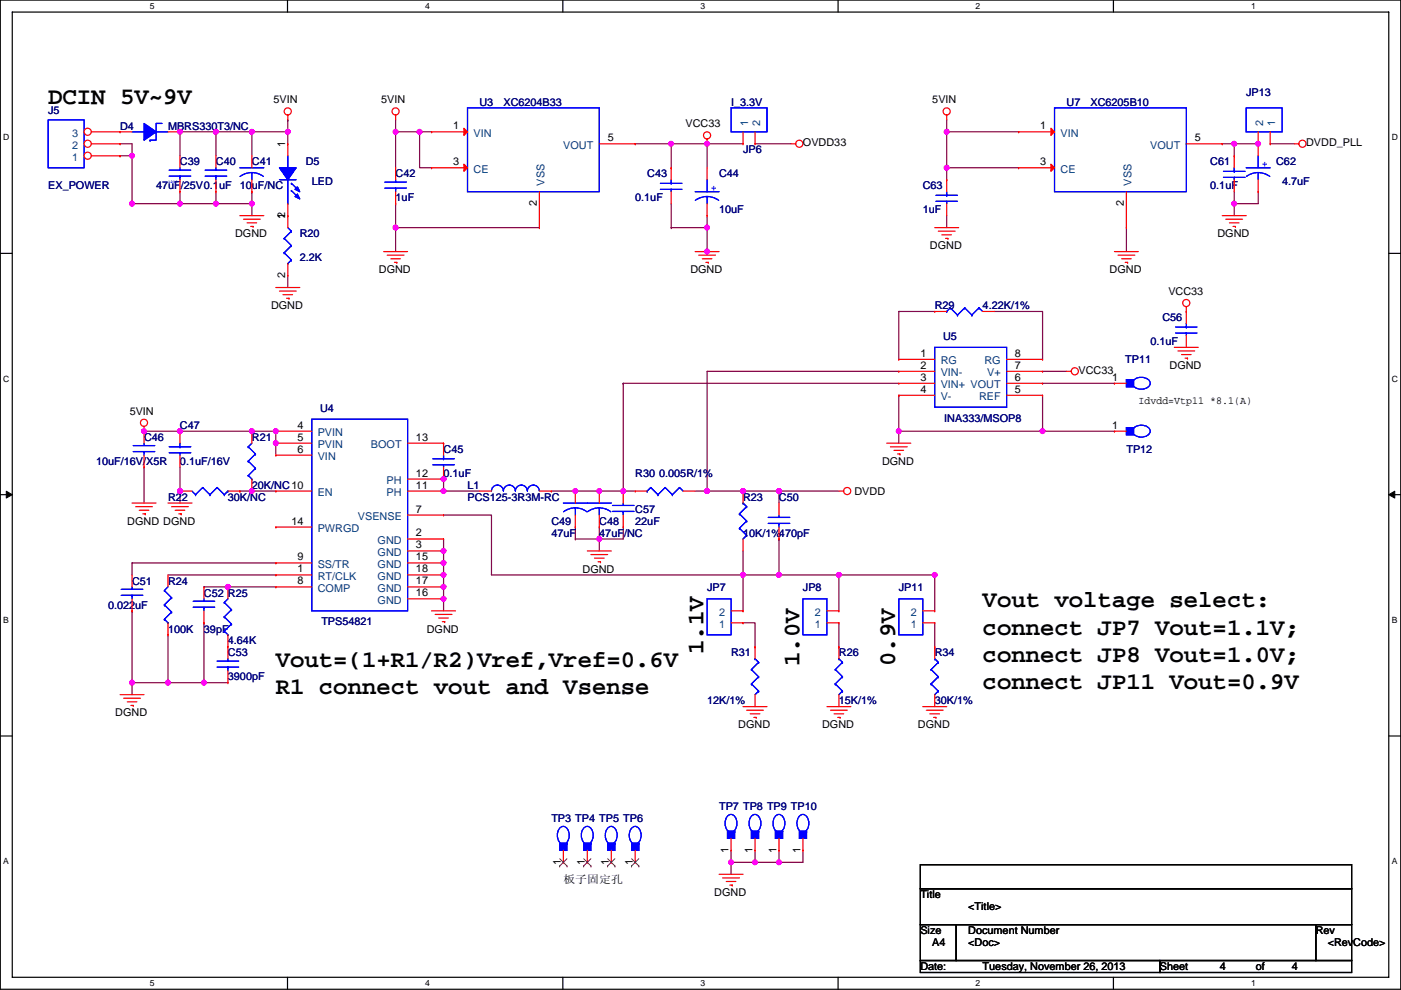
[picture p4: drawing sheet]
<svg xmlns="http://www.w3.org/2000/svg" width="297mm" height="210mm" viewBox="0 0 297 210" stroke-linecap="round" stroke-linejoin="round" font-family="sans-serif">
<path d="M.1 0h296.9v209.8h-296.9zM2.6 2.6h291.8v204.7h-291.8z" fill="none" stroke="#000" stroke-width=".25"/>
<g fill="#fff">
<path d="M31.8 .3h1v2h-1z"/>
<path d="M31.8 207.5h1v2.1h-1z"/>
</g>
<path d="M61 0v2.6M61 207.3v2.5" fill="none" stroke="#000" stroke-width=".25"/>
<g fill="#fff">
<path d="M90.1 .3h1v2h-1z"/>
<path d="M90.1 207.5h1v2.1h-1z"/>
</g>
<path d="M119.3 0v2.6M119.3 207.3v2.5" fill="none" stroke="#000" stroke-width=".25"/>
<g fill="#fff">
<path d="M148.5 .3h1v2h-1z"/>
<path d="M148.5 207.5h1v2.1h-1z"/>
</g>
<path d="M177.7 0v2.6M177.7 207.3v2.5" fill="none" stroke="#000" stroke-width=".25"/>
<g fill="#fff">
<path d="M206.9 .3h1v2h-1z"/>
<path d="M206.9 207.5h1v2.1h-1z"/>
</g>
<path d="M236.1 0v2.6M236.1 207.3v2.5" fill="none" stroke="#000" stroke-width=".25"/>
<g fill="#fff">
<path d="M265.2 .3h1v2h-1z"/>
<path d="M265.2 207.5h1v2.1h-1z"/>
<path d="M.7 28.2h1.3v2h-1.3z"/>
<path d="M295.1 28.2h1.3v2h-1.3z"/>
<path d="M.7 79.3h1.3v2.1h-1.3z"/>
<path d="M295.1 79.3h1.3v2.1h-1.3z"/>
</g>
<path d="M.1 53.7h2.5M294.4 53.7h2.6" fill="none" stroke="#000" stroke-width=".25"/>
<g fill="#fff">
<path d="M.7 130.5h1.2v2h-1.2z"/>
<path d="M295.1 130.5h1.2v2h-1.2z"/>
</g>
<path d="M.1 104.9h2.5M294.4 104.9h2.6" fill="none" stroke="#000" stroke-width=".25"/>
<path d="M1.3 104.2l1.3 .7-1.3 .7zM294.4 104.9l1.3-.7v1.4z" fill="#000" stroke="#000" stroke-width=".21"/>
<g fill="#fff">
<path d="M.7 181.7h1.2v2h-1.2z"/>
<path d="M295.1 181.7h1.2v2h-1.2z"/>
</g>
<path d="M.1 156.1h2.5M294.4 156.1h2.6M195.1 196.1h7.7v7.6h-7.7zM195.1 183.4h91.5v5.1h-91.5zM195.1 188.5h91.5v7.6h-91.5zM202.8 196.1h76.2v7.6h-76.2zM279 196.1h7.6v7.6h-7.6zM195.1 203.7h50.8v2.6h-50.8zM245.9 203.7h40.7v2.6h-40.7z" fill="none" stroke="#000" stroke-width=".25"/>
<g fill="none" stroke="#800040" stroke-width=".25">
<path d="M25.5 33h.1M25.5 30.5h2.5v2.5M25.5 33h2.5M28 33h.1M28 33v10.2h10.2M38.2 28h.1M38.2 28v5M38.2 28h7.6M45.8 28v5M45.8 28h7.6M53.4 28h7.6M53.4 28h.1"/>
<path d="M53.4 28v5M61 25.4h.1M61 28v2.5M61 25.4v2.6M83.9 25.4v2.6M83.9 28h.1M83.9 28h5.1M83.9 28v7.6M89 28v7.6h2.5M89 28h.1M89 28h2.5M134.7 30.5h7.6"/>
<path d="M142.3 30.5h.1M142.3 30.5v5.1M142.3 30.5h15.2M149.9 30.5h.1M149.9 30.5v5.1M160.1 30.5h7.6M200.7 35.6h.1M200.7 28h.1M200.7 35.6v2.5M200.7 28h15.3M200.7 25.4v2.6M200.7 35.6h15.3"/>
<path d="M200.7 28v7.6M259.1 30.5h2.6M261.7 30.5v2.5M261.7 30.5h.1M261.7 30.5h5.1M269.3 30.5h5.1M38.2 43.2h.1M38.2 40.7v2.5M38.2 43.2h7.6M45.8 43.2h7.6M45.8 40.7v2.5M53.4 43.2v2.5"/>
<path d="M53.4 40.7h.1M53.4 40.7v2.5M61 58.4v2.6M83.9 43.2v5.1M83.9 48.3v5.1M83.9 48.3h.1M83.9 48.3h30.5M142.3 48.3h.1M142.3 43.2v5.1M142.3 48.3h7.6M149.9 48.3h.1M149.9 45.7v2.6"/>
<path d="M149.9 48.3v5.1M200.7 45.7v2.6M238.8 48.3v5.1M261.7 43.2v2.5M261.7 43.2h.1M261.7 40.7v2.5M266.8 40.7v2.5h-5.1M190.6 78.8h-40.7v25.4M198.2 66.1h-7.6v10.1M210.9 66.1h10.1v10.1M221 78.8h5.1M30.5 91.5h.1"/>
<path d="M30.5 99.1v7.6M30.5 91.5h28M38.2 91.5h.1M38.2 99.1v5.1M53.4 91.5h.1M58.5 91.5h.1M58.5 91.5v5M132.1 81.3h58.5M132.1 81.3h.1M132.1 81.3v22.9M190.6 83.8h.1M190.6 91.5v2.5"/>
<path d="M190.6 91.5h30.4M190.6 83.8v7.7M221 91.5h.1M221 83.8v7.7M221 81.3h15.3M221 91.5h15.3M38.2 104.2h.1M38.2 104.2v2.5M50.9 104.2h.1M50.9 104.2h7.6M58.5 119.4h-30.5v2.5M94 101.6h.1"/>
<path d="M94 101.6v2.6h7.7M94 114.3v2.6M94 109.2h10.2v12.7h53.3M94 116.9h.1M94 116.9v5M116.9 104.2h5.1M122 114.3h.1M122 111.8v2.5M122 104.2h.1M122 114.3h5.1M122 104.2h10.1M127.1 111.8v2.5"/>
<path d="M127.1 114.3v2.6M127.1 104.2h.1M132.1 104.2h2.6M132.1 111.8v2.5h-5M147.4 104.2h2.5M149.9 104.2h15.3M149.9 104.2h.1M157.5 116.9v5M165.2 114.3h.1M165.2 104.2h.1M165.2 104.2v2.5M165.2 114.3v7.6"/>
<path d="M165.2 104.2h12.7M28 129.6h.1M28 129.6v15.2M35.6 121.9h22.9M35.6 134.6v10.2M43.2 124.5h.1M43.2 124.5h15.3M43.2 132.1h.1M43.2 132.1v12.7M94 121.9h.1M94 121.9v5.1M94 127h.1"/>
<path d="M94 127v2.6M157.5 121.9h.1M157.5 121.9v7.7M157.5 132.1h2.6v5.1M157.5 121.9h7.7M165.2 121.9h12.7M177.9 132.1v5.1M177.9 121.9h.1M177.9 121.9v7.7M177.9 121.9h20.3v7.7M198.2 132.1v5.1M28 144.8v2.5"/>
<path d="M28 144.8h7.6M35.6 144.8h.1M35.6 144.8h7.6M43.2 144.8h5.1M155 182.9h5.1M155 180.4v2.5M155 182.9h.1M155 182.9v2.5M160.1 182.9h.1M160.1 180.4v2.5M160.1 182.9h5.1M165.2 180.4v2.5"/>
<path d="M170.2 180.4v2.5h-5"/>
</g>
<g fill="#f0f" stroke="#f0f" stroke-width=".25">
<circle cx="45.8" cy="27.9" r=".5"/>
<circle cx="38.1" cy="27.9" r=".5"/>
<circle cx="53.4" cy="27.9" r=".5"/>
<circle cx="45.8" cy="43.2" r=".5"/>
<circle cx="38.1" cy="43.2" r=".5"/>
<circle cx="61" cy="27.9" r=".5"/>
<circle cx="53.4" cy="43.2" r=".5"/>
<circle cx="165.1" cy="182.9" r=".5"/>
<circle cx="160.1" cy="182.9" r=".5"/>
<circle cx="28" cy="43.2" r=".5"/>
<circle cx="28" cy="33" r=".5"/>
<circle cx="155" cy="182.9" r=".5"/>
<circle cx="142.3" cy="30.5" r=".5"/>
<circle cx="149.9" cy="30.5" r=".5"/>
<circle cx="149.9" cy="53.3" r=".5"/>
<circle cx="149.9" cy="48.3" r=".5"/>
<circle cx="83.9" cy="27.9" r=".5"/>
<circle cx="30.5" cy="91.4" r=".5"/>
<circle cx="58.5" cy="94" r=".5"/>
<circle cx="53.4" cy="91.4" r=".5"/>
<circle cx="38.1" cy="91.4" r=".5"/>
<circle cx="94" cy="104.1" r=".5"/>
<circle cx="94" cy="101.6" r=".5"/>
<circle cx="127" cy="114.3" r=".5"/>
<circle cx="157.5" cy="121.9" r=".5"/>
<circle cx="165.1" cy="121.9" r=".5"/>
<circle cx="94" cy="119.4" r=".5"/>
<circle cx="94" cy="116.8" r=".5"/>
<circle cx="94" cy="124.5" r=".5"/>
<circle cx="94" cy="121.9" r=".5"/>
<circle cx="94" cy="127" r=".5"/>
<circle cx="165.1" cy="104.1" r=".5"/>
<circle cx="48.3" cy="124.5" r=".5"/>
<circle cx="28" cy="144.8" r=".5"/>
<circle cx="35.6" cy="144.8" r=".5"/>
<circle cx="43.2" cy="144.8" r=".5"/>
<circle cx="58.5" cy="91.4" r=".5"/>
<circle cx="53.4" cy="104.1" r=".5"/>
<circle cx="38.1" cy="104.1" r=".5"/>
<circle cx="190.5" cy="91.4" r=".5"/>
<circle cx="221" cy="91.4" r=".5"/>
<circle cx="132.1" cy="104.1" r=".5"/>
<circle cx="157.5" cy="104.1" r=".5"/>
<circle cx="149.9" cy="104.1" r=".5"/>
<circle cx="127" cy="104.1" r=".5"/>
<circle cx="198.2" cy="121.9" r=".5"/>
<circle cx="177.8" cy="121.9" r=".5"/>
<circle cx="200.7" cy="35.6" r=".5"/>
<circle cx="261.7" cy="43.2" r=".5"/>
<circle cx="200.7" cy="27.9" r=".5"/>
<circle cx="266.7" cy="30.5" r=".5"/>
<circle cx="261.7" cy="30.5" r=".5"/>
<circle cx="83.9" cy="48.3" r=".5"/>
<circle cx="88.9" cy="27.9" r=".5"/>
<circle cx="122" cy="104.1" r=".5"/>
</g>
<g fill="none" stroke="#f00" stroke-width=".25">
<path d="M25.5 28h2.5M35.6 28h2.6M38.2 28h.1M53.4 33v2.6M53.4 38.1v2.6M61 24.4v1M61 30.5h.1M61 30.5v2.5M83.9 24.4v1M91.5 28h.1M91.5 35.6h.1M91.5 28h7.6"/>
<path d="M91.5 35.6h7.6M127.1 30.5h7.6M134.7 30.5h.1M149.9 29.5v1M149.9 35.6v2.5M167.7 30.5h1M200.7 24.4v1M200.7 38.1h.1M200.7 38.1v2.6M216 28h.1M216 35.6h.1M216 28h7.6"/>
<path d="M216 35.6h7.6M251.5 30.5h7.6M259.1 30.5h.1M266.8 30.5h.1M266.8 28v2.5M269.3 30.5h.1M269.3 28v2.5M274.4 30.5h1M50.9 45.7h5M51.6 46.5h3.6M52.4 47.3h2M53.1 48h.6"/>
<path d="M53.4 40.7h.1M53.7 48h.1M61 45.7h.1M61 43.2v2.5M81.3 53.4h5.1M82.1 54.1h3.6M82.9 54.9h2M83.6 55.6h.5M84.1 55.6h.1M114.4 48.3h.1M114.4 40.7v7.6M147.4 53.4h5.1"/>
<path d="M148.1 54.1h3.6M148.9 54.9h2M149.7 55.6h.5M149.9 45.7h.1M149.9 43.2v2.5M150.2 55.6h.1M198.2 48.3h5.1M198.9 49h3.6M199.7 49.8h2M200.5 50.6h.5M200.7 43.2v2.5M201 50.6h.1"/>
<path d="M236.3 53.4h5.1M237 54.1h3.6M237.8 54.9h2M238.6 55.6h.5M238.8 48.3h.1M238.8 40.7v7.6M239.1 55.6h.1M259.1 45.7h5.1M259.9 46.5h3.6M260.7 47.3h2M261.4 48h.5M261.9 48h.1"/>
<path d="M58.5 61h5.1M59.2 61.7h3.6M60 62.5h2M60.8 63.3h.5M61.3 63.3h.1M190.6 76.2h.1M190.6 78.8h.1M190.6 76.2h7.6M190.6 78.8h7.6M213.4 76.2h7.6M213.4 78.8h7.6M221 78.8h.1"/>
<path d="M221 76.2h.1M226.1 78.8h1M249 73.7h5.1M249.7 74.4h3.6M250.5 75.2h2M251.3 76h.5M251.5 65v1.1M251.5 71.1v2.6M251.5 66.1h.1M251.5 66.1v2.5M251.8 76h.1M30.5 90.4v1.1"/>
<path d="M38.2 96.5v2.6M38.2 91.5h.1M38.2 91.5v2.5M94 99.1v2.5M94 94h.1M94 94v2.5M188 94h5.1M188.8 94.8h3.5M189.5 95.5h2.1M190.3 96.3h.5M190.6 81.3h.1M190.6 83.8h.1"/>
<path d="M190.6 81.3h7.6M190.6 83.8h7.6M190.8 96.3h.1M213.4 81.3h7.6M213.4 83.8h7.6M221 83.8h.1M221 81.3h.1M28 106.7h5.1M28.8 107.5h3.5M29.5 108.2h2.1M30.3 109h.5M30.8 109h.1"/>
<path d="M35.6 106.7h5.1M36.4 107.5h3.5M37.1 108.2h2.1M37.9 109h.5M38.2 104.2h2.5M38.4 109h.1M48.3 104.2h2.6M50.9 104.2h.1M124.5 116.9h5.1M125.3 117.6h3.5M126 118.4h2.1M126.8 119.1h.5"/>
<path d="M127.1 104.2v2.5M127.1 111.8h.1M127.1 109.2v2.6M127.3 119.1h.1M132.1 104.2v2.5M132.1 111.8h.1M132.1 109.2v2.6M177.9 104.2h1M28 121.9v2.6M28 129.6h.1M28 127v2.6M48.3 137.2v2.5"/>
<path d="M91.5 129.6h5.1M92.3 130.3h3.5M93 131.1h2.1M93.8 131.8h.5M94.3 131.8h.1M195.6 132.1h2.6M195.6 129.6h2.6M198.2 132.1h.1M198.2 129.6h.1M198.2 137.2h.1M198.2 137.2v2.5M25.5 147.3h5"/>
<path d="M26.2 148.1h3.6M27 148.9h2M27.7 149.6h.6M28.3 149.6h.1M48.3 144.8h.1M48.3 142.3v2.5M157.5 149.9h5.1M158.3 150.6h3.6M159.1 151.4h2M159.8 152.2h.5M160.3 152.2h.1M175.3 149.9h5.1"/>
<path d="M176.1 150.6h3.5M176.8 151.4h2.1M177.6 152.2h.5M178.1 152.2h.1M195.6 149.9h5.1M196.4 150.6h3.6M197.2 151.4h2M197.9 152.2h.5M198.2 147.3v2.6M198.4 152.2h.1M165.2 177.8v2.6M170.2 177.8v2.6"/>
<path d="M119.4 182.9h.1M119.4 180.4v2.5M124.5 182.9h.1M124.5 180.4v2.5M152.5 185.4h5M153.2 186.2h3.6M154 187h2M154.7 187.7h.6M155.3 187.7h.1M165.2 180.4h.1M170.2 180.4h.1"/>
<circle cx="61" cy="23.6" r=".76"/>
<circle cx="83.9" cy="23.6" r=".76"/>
<circle cx="149.9" cy="28.7" r=".76"/>
<circle cx="169.5" cy="30.5" r=".76"/>
<circle cx="200.7" cy="23.6" r=".76"/>
<circle cx="276.1" cy="30.5" r=".76"/>
<circle cx="227.9" cy="78.7" r=".76"/>
<circle cx="251.5" cy="64.3" r=".76"/>
<circle cx="30.5" cy="89.7" r=".76"/>
<circle cx="179.6" cy="104.1" r=".76"/>
</g>
<g fill="none" stroke="#00f" stroke-width=".25">
<path d="M10.2 25.4h7.6v10.2h-7.6zM28 28h2.5M31.8 29.7h.1M33.1 28h2.5M34.4 26.2h-1.3v3.5h-1.3M50.9 35.6h5M53.4 36.6l1 .1 1.5 .7M53.4 36.6l-1.1 .1-1.4 .7M53.4 36.6v1.5M59.2 38.1h3.6M61 33v2.6M61 38.1v5.1"/>
<path d="M61.8 38.9h.1M61.8 38.9l1.5 1.5M99.1 22.9h28v17.8h-28zM149.9 38.1v2.6M223.6 22.9h27.9v17.8h-27.9zM264.2 22.9h7.6v5.1h-7.6zM61 43.2h.1M61.8 40.4h.1M61.8 40.4l1.5 1.5M147.4 40.7h5.1M149.9 41.7l1 .1 1.5 .7M149.9 41.7l-1 .1-1.5 .7"/>
<path d="M149.9 41.7v1.5M198.4 41.4h4.6M198.4 42.7h4.6M200.7 42.7v.5M200.7 41.4h.1M200.7 40.7v.7M198.2 73.7h15.2v12.7h-15.2zM249.2 69.4h4.6M249.2 70.6h4.6M251.5 70.6v.5M251.5 69.4h.1M251.5 68.6v.8"/>
<path d="M35.9 94.8h4.5M35.9 96h4.5M38.2 96v.5M38.2 94.8h.1M38.2 94v.8M91.8 97.3h4.5M91.8 98.6h4.5M94 98.6v.5M94 97.3h.1M94 96.5v.8M40.7 104.2l.8 .7M41.5 104.9h.1"/>
<path d="M43 103.4h.1M43 103.4l-1.5 1.5M43 103.4l1.5 1.5M44.5 104.9h.1M46 103.4h.1M46 103.4l-1.5 1.5M46 103.4l1.6 1.5M47.6 104.9h.1M48.3 104.2h.1M48.3 104.2l-.7 .7M124.5 106.7h5.1M127 107.7l1.1 .2 1.4 .6"/>
<path d="M127 107.7l-1 .2-1.4 .6M127.1 107.7v1.5M129.9 108.5h4.5M129.9 107.2h4.5M132.1 106.7v.5M132.1 108.5h.1M132.1 108.5v.7M25.7 126.3h4.6M25.7 125h4.6M28 124.5v.5M28 126.3h.1M28 126.3v.7"/>
<path d="M48.3 139.7v.5M190.6 127h5v7.6h-5zM198.2 139.7h.1M198.2 139.7l.7 .8M46 141.5h4.6M46 140.2h4.6M48.3 141.5h.1M48.3 141.5v.8M197.4 145.1h.1M197.4 142h.1M197.4 145.1l1.5 1.5M197.4 142l1.5 1.5"/>
<path d="M198.9 146.6h.1M198.9 143.5h.1M198.9 140.5h.1M198.9 146.6l-.7 .7M198.9 143.5l-1.5 1.6M198.9 140.5l-1.5 1.5M118.7 175.6a1.15 1.15 0 0 1 1.3-.2 1.15 1.15 0 0 1 .6 1.2 1.91 1.91 0 0 1-1.2 2.5 2.02 2.02 0 0 1-1-3zM123.8 175.6a1.15 1.15 0 0 1 1.3-.2 1.15 1.15 0 0 1 .6 1.2 1.91 1.91 0 0 1-1.2 2.5 2.02 2.02 0 0 1-1-3zM164.4 173.1a1.15 1.15 0 0 1 1.3-.2 1.15 1.15 0 0 1 .6 1.1 1.91 1.91 0 0 1-1.2 2.5 2.02 2.02 0 0 1-1-3zM169.5 173.1a1.15 1.15 0 0 1 1.3-.2 1.15 1.15 0 0 1 .6 1.1 1.91 1.91 0 0 1-1.2 2.5 2.02 2.02 0 0 1-1-3z"/>
</g>
<g fill="#00f" stroke="#00f" stroke-width=".25">
<path d="M164.4 176.3v1.5h1.5v-1.5z" fill-rule="evenodd"/>
<path d="M164.4 176.3v1.5h1.5v-1.5z" fill-rule="evenodd"/>
<path d="M30.5 26.2l2.6 1.8-2.6 1.7z" fill-rule="evenodd"/>
<path d="M30.5 26.2l2.6 1.8-2.6 1.7z" fill-rule="evenodd"/>
<path d="M123.8 178.8v1.6h1.5v-1.6z" fill-rule="evenodd"/>
<path d="M123.8 178.8v1.6h1.5v-1.6z" fill-rule="evenodd"/>
<path d="M59.2 35.6h3.6l-1.8 2.5z" fill-rule="evenodd"/>
<path d="M63.1 41.2l.5 1-1.1-.5z" fill-rule="evenodd"/>
<path d="M63.1 39.6l.5 1.1-1.1-.5z" fill-rule="evenodd"/>
<path d="M59.2 35.6h3.6l-1.8 2.5z" fill-rule="evenodd"/>
<path d="M63.1 41.2l.5 1-1.1-.5z" fill-rule="evenodd"/>
<path d="M63.1 39.6l.5 1.1-1.1-.5z" fill-rule="evenodd"/>
<path d="M169.5 176.3v1.5h1.5v-1.5z" fill-rule="evenodd"/>
<path d="M169.5 176.3v1.5h1.5v-1.5z" fill-rule="evenodd"/>
<path d="M118.7 178.8v1.6h1.5v-1.6z" fill-rule="evenodd"/>
<path d="M118.7 178.8v1.6h1.5v-1.6z" fill-rule="evenodd"/>
</g>
<g fill="#f00" stroke="#f00" stroke-width=".25">
<path d="M222.8 27.2l.8 .8-.8 .7z"/>
<path d="M222.8 34.8l.8 .8-.8 .7z"/>
<path d="M98.4 27.2l.7 .8-.7 .7z"/>
<path d="M98.4 34.8l.7 .8-.7 .7z"/>
</g>
<path d="M118.7 183.7h.1M118.7 182.1l1.5 1.6M120.2 182.1l-1.5 1.6M120.2 183.7h.1M123.7 183.7h.1M123.8 182.1l1.5 1.6M125.3 182.1l-1.6 1.6M125.3 183.7h.1" fill="none" stroke="#804000" stroke-width=".21"/>
<circle cx="18.6" cy="33" r=".76" fill="#fff" stroke="#f00" stroke-width=".25"/>
<path d="M19.4 33h6.1M25.5 33h.1" fill="none" stroke="#f00" stroke-width=".25"/>
<circle cx="18.6" cy="30.5" r=".76" fill="#fff" stroke="#f00" stroke-width=".25"/>
<path d="M19.4 30.5h6.1M25.5 30.5h.1" fill="none" stroke="#f00" stroke-width=".25"/>
<circle cx="18.6" cy="27.9" r=".76" fill="#fff" stroke="#f00" stroke-width=".25"/>
<g fill="none" stroke="#f00" stroke-width=".25">
<path d="M19.4 28h6.1M25.5 28h.1M38.2 33v2.6M38.2 38.1v2.6M45.8 33v2.6M45.8 38.1v2.6M83.9 35.6v2.5M142.3 35.6h.1M142.3 35.6v2.5M157.5 30.5h.1M157.5 28v2.5M160.1 30.5h.1"/>
<path d="M160.1 28v2.5M261.7 38.1v2.6M261.7 33h.1M261.7 33v2.6M266.8 30.5v2.5M266.8 38.1v2.6M38.2 40.7h.1M45.8 40.7h.1M61 45.7h.1M61 58.4h.1M61 45.7v2.6M61 55.9v2.5"/>
<path d="M83.9 43.2h.1M83.9 40.7v2.5M142.3 40.7v2.5M266.8 40.7h.1M198.2 66.1h.1M198.2 66.1h2.5M208.3 66.1h2.6M30.5 91.5v2.5M30.5 99.1h.1M30.5 96.5v2.6M53.4 91.5v2.5M58.5 91.5h.1"/>
<path d="M58.5 94h.1M58.5 96.5h.1M58.5 91.5h7.6M58.5 94h7.6M58.5 96.5h7.6M86.4 94h7.6M94 94h.1M236.3 91.5h.1M236.3 81.3h.1M236.3 91.5h2.5M236.3 81.3h2.5M53.4 104.2h.1"/>
<path d="M53.4 101.6v2.6M58.5 119.4h.1M58.5 104.2h.1M58.5 111.8h.1M58.5 104.2h7.6M58.5 119.4h7.6M58.5 111.8h7.6M86.4 104.2h7.6M86.4 114.3h7.6M86.4 116.9h7.6M86.4 109.2h7.6M86.4 119.4h7.6"/>
<path d="M86.4 101.6h7.6M94 114.3h.1M94 116.9h.1M94 109.2h.1M94 104.2h.1M94 101.6h.1M94 119.4h.1M101.7 104.2h2.5M114.4 104.2h2.5M116.9 104.2h.1M122 104.2v2.5M122 111.8h.1"/>
<path d="M122 109.2v2.6M134.7 104.2h.1M134.7 104.2h2.5M144.8 104.2h2.6M157.5 114.3v2.6M157.5 104.2h.1M157.5 104.2v2.5M165.2 106.7v2.5M165.2 114.3h.1M165.2 111.8v2.5M35.6 121.9v2.6M35.6 134.6h.1"/>
<path d="M35.6 132.1v2.5M43.2 124.5v2.5M43.2 132.1h.1M43.2 129.6v2.5M48.3 124.5v2.5M48.3 137.2h.1M48.3 134.6v2.6M58.5 121.9h.1M58.5 124.5h.1M58.5 121.9h7.6M58.5 124.5h7.6M86.4 121.9h7.6"/>
<path d="M86.4 124.5h7.6M86.4 127h7.6M94 127h.1M94 124.5h.1M94 121.9h.1M155 132.1h2.5M155 129.6h2.5M157.5 132.1h.1M157.5 129.6h.1M160.1 137.2h.1M160.1 137.2v2.5M175.3 132.1h2.6"/>
<path d="M175.3 129.6h2.6M177.9 137.2h.1M177.9 132.1h.1M177.9 129.6h.1M177.9 137.2v2.5M160.1 147.3v2.6M177.9 147.3v2.6M155 177.8v2.6M160.1 177.8v2.6M129.6 182.9h.1M129.6 180.4v2.5M134.7 182.9h.1"/>
<path d="M134.7 180.4v2.5M155 180.4h.1M160.1 180.4h.1"/>
</g>
<g fill="none" stroke="#00f" stroke-width=".25">
<path d="M35.9 37.4h4.5M35.9 36.1h4.5M38.2 35.6v.5M38.2 37.4h.1M38.2 37.4v.7M43.5 37.4h4.6M43.5 36.1h4.6M45.8 35.6v.5M45.8 37.4h.1M45.8 37.4v.7M81.6 39.9h4.6M81.6 38.6h4.6"/>
<path d="M83.9 38.1v.5M83.9 39.9h.1M83.9 39.9v.8M140 38.9h4.6M142.3 38.9h.1M142.3 38.1v.8M155 22.9h7.6v5.1h-7.6zM259.4 36.3h4.6M259.4 37.6h4.6M261.7 37.6v.5M261.7 36.3h.1M261.7 35.6v.7"/>
<path d="M264.2 35.6h5.1M264.3 37.4a4.1 4.1 0 0 1 4.9 0M266.8 36.6v1.5M266.8 33v2.6M60.3 50.6h.1M60.3 53.6h.1M60.3 50.6l1.5 1.5M60.3 53.6l1.5 1.5M61 55.9h.1M61 48.3l.8 .7M61.8 49h.1M61.8 52.1h.1"/>
<path d="M61.8 55.1h.1M61.8 49l-1.5 1.6M61.8 52.1l-1.5 1.5M61.8 55.1l-.8 .8M140 40.2h4.6M142.3 40.2v.5M200.7 66.1h.1M201.5 65.3h.1M201.5 65.3l1.5 1.5M201.5 65.3l-.8 .8M203 66.8h.1M204.5 65.3h.1"/>
<path d="M204.5 65.3l1.6 1.5M204.5 65.3l-1.5 1.5M206.1 66.8h.1M207.6 65.3h.1M207.6 65.3l.7 .8M207.6 65.3l-1.5 1.5M28.3 95.8h4.5M28.3 94.5h4.5M30.5 94v.5M30.5 95.8h.1M30.5 95.8v.7M52.6 94.8h.1"/>
<path d="M52.6 97.8h.1M52.6 94.8l1.6 1.5M52.6 97.8l1.6 1.5M53.4 94l-.8 .8M54.2 96.3h.1M54.2 99.3h.1M54.2 96.3l-1.6 1.5M54.2 99.3l-1.6 1.6M66.1 88.9h20.3v40.7h-20.3zM240.5 90.7a2.42 2.42 0 0 1 3.3 .3 1.45 1.45 0 0 1-1.8 1.7 1.44 1.44 0 0 1-1.8-1.7zM240.5 80.5a2.42 2.42 0 0 1 3.3 .4 1.45 1.45 0 0 1-1.8 1.6 1.44 1.44 0 0 1-1.8-1.6zM52.6 100.9h.1"/>
<path d="M52.6 100.9l.8 .7M53.4 101.6h.1M104.2 104.1a1.26 1.26 0 0 1 1.3-1.2 1.26 1.26 0 0 1 1.2 1.2M106.7 104.1a1.26 1.26 0 0 1 1.3-1.2 1.26 1.26 0 0 1 1.3 1.2M109.3 104.1a1.26 1.26 0 0 1 1.2-1.2 1.26 1.26 0 0 1 1.3 1.2M111.8 104.1a1.26 1.26 0 0 1 1.3-1.2 1.26 1.26 0 0 1 1.2 1.2M119.4 106.7h5.1M122 107.7l1 .2 1.4 .6M122 107.7l-1.1 .2-1.4 .6M122 107.7v1.5M137.2 104.2h.1M138 103.4h.1"/>
<path d="M138 103.4l1.5 1.5M138 103.4l-.8 .8M139.5 104.9h.1M141 103.4h.1M141 103.4l1.6 1.5M141 103.4l-1.5 1.5M142.6 104.9h.1M144.1 103.4h.1M144.1 103.4l.7 .8M144.1 103.4l-1.5 1.5M156.8 112h.1M156.8 109h.1"/>
<path d="M156.8 112l1.5 1.6M156.8 109l1.5 1.5M157.5 106.7h.1M157.5 106.7l.8 .8M158.3 113.6h.1M158.3 110.5h.1M158.3 107.5h.1M158.3 113.6l-.8 .7M158.3 110.5l-1.5 1.5M158.3 107.5l-1.5 1.5M162.9 111h4.5M162.9 109.7h4.5"/>
<path d="M165.2 109.2v.5M165.2 111h.1M165.2 111v.8M34.9 125.2h.1M34.9 128.3h.1M34.9 131.3h.1M34.9 125.2l1.5 1.6M34.9 128.3l1.5 1.5M34.9 131.3l.7 .8M35.6 132.1h.1M35.6 124.5l-.7 .7M36.4 126.8h.1"/>
<path d="M36.4 129.8h.1M36.4 126.8l-1.5 1.5M36.4 129.8l-1.5 1.5M41 128.8h4.5M41 127.5h4.5M43.2 127v.5M43.2 128.8h.1M43.2 128.8v.8M47.6 127.8h.1M47.6 130.8h.1M47.6 133.9h.1M47.6 127.8l1.5 1.5"/>
<path d="M47.6 130.8l1.5 1.6M47.6 133.9l.7 .7M48.3 134.6h.1M48.3 127l-.7 .8M49.1 129.3h.1M49.1 132.4h.1M49.1 129.3l-1.5 1.5M49.1 132.4l-1.5 1.5M149.9 127h5.1v7.6h-5.1zM160.1 139.7h.1M160.1 139.7l.7 .8M170.2 127h5.1v7.6h-5.1z"/>
<path d="M177.9 139.7h.1M177.9 139.7l.7 .8M159.3 145.1h.1M159.3 142h.1M159.3 145.1l1.5 1.5M159.3 142l1.5 1.5M160.8 146.6h.1M160.8 143.5h.1M160.8 140.5h.1M160.8 146.6l-.7 .7M160.8 143.5l-1.5 1.6M160.8 140.5l-1.5 1.5"/>
<path d="M177.1 145.1h.1M177.1 142h.1M177.1 145.1l1.5 1.5M177.1 142l1.5 1.5M178.6 146.6h.1M178.6 143.5h.1M178.6 140.5h.1M178.6 146.6l-.7 .7M178.6 143.5l-1.5 1.6M178.6 140.5l-1.5 1.5M128.8 175.6a1.15 1.15 0 0 1 1.3-.2 1.15 1.15 0 0 1 .7 1.2 1.91 1.91 0 0 1-1.2 2.5 2.02 2.02 0 0 1-1-3zM133.9 175.6a1.15 1.15 0 0 1 1.3-.2 1.15 1.15 0 0 1 .7 1.2 1.91 1.91 0 0 1-1.2 2.5 2.02 2.02 0 0 1-1.1-3z"/>
<path d="M154.2 173.1a1.15 1.15 0 0 1 1.3-.2 1.15 1.15 0 0 1 .7 1.1 1.91 1.91 0 0 1-1.2 2.5 2.02 2.02 0 0 1-1-3zM159.3 173.1a1.15 1.15 0 0 1 1.3-.2 1.15 1.15 0 0 1 .7 1.1 1.91 1.91 0 0 1-1.2 2.5 2.02 2.02 0 0 1-1.1-3z"/>
</g>
<g fill="#00f" stroke="#00f" stroke-width=".25">
<path d="M238.8 90.7v1.5h1.5v-1.5z" fill-rule="evenodd"/>
<path d="M238.8 90.7v1.5h1.5v-1.5z" fill-rule="evenodd"/>
<path d="M128.8 178.8v1.6h1.6v-1.6z" fill-rule="evenodd"/>
<path d="M128.8 178.8v1.6h1.6v-1.6z" fill-rule="evenodd"/>
<path d="M154.2 176.3v1.5h1.6v-1.5z" fill-rule="evenodd"/>
<path d="M154.2 176.3v1.5h1.6v-1.5z" fill-rule="evenodd"/>
<path d="M133.9 178.8v1.6h1.5v-1.6z" fill-rule="evenodd"/>
<path d="M133.9 178.8v1.6h1.5v-1.6z" fill-rule="evenodd"/>
<path d="M159.3 176.3v1.5h1.5v-1.5z" fill-rule="evenodd"/>
<path d="M159.3 176.3v1.5h1.5v-1.5z" fill-rule="evenodd"/>
<path d="M238.8 80.5v1.6h1.5v-1.6z" fill-rule="evenodd"/>
<path d="M238.8 80.5v1.6h1.5v-1.6z" fill-rule="evenodd"/>
</g>
<path d="M128.8 183.7h.1M128.8 182.1l1.6 1.6M130.4 182.1l-1.6 1.6M130.4 183.7h.1M133.9 183.7h.1M133.9 182.1l1.6 1.6M135.4 182.1l-1.5 1.6M135.5 183.7h.1" fill="none" stroke="#804000" stroke-width=".21"/>
<g fill="#f0f" stroke="#f0f" stroke-width=".25">
<circle cx="45.8" cy="27.9" r=".5"/>
<circle cx="38.1" cy="27.9" r=".5"/>
<circle cx="53.4" cy="27.9" r=".5"/>
<circle cx="45.8" cy="43.2" r=".5"/>
<circle cx="38.1" cy="43.2" r=".5"/>
<circle cx="61" cy="27.9" r=".5"/>
<circle cx="53.4" cy="43.2" r=".5"/>
<circle cx="165.1" cy="182.9" r=".5"/>
<circle cx="160.1" cy="182.9" r=".5"/>
<circle cx="28" cy="43.2" r=".5"/>
<circle cx="28" cy="33" r=".5"/>
<circle cx="155" cy="182.9" r=".5"/>
<circle cx="142.3" cy="30.5" r=".5"/>
<circle cx="149.9" cy="30.5" r=".5"/>
<circle cx="149.9" cy="53.3" r=".5"/>
<circle cx="149.9" cy="48.3" r=".5"/>
<circle cx="83.9" cy="27.9" r=".5"/>
<circle cx="30.5" cy="91.4" r=".5"/>
<circle cx="58.5" cy="94" r=".5"/>
<circle cx="53.4" cy="91.4" r=".5"/>
<circle cx="38.1" cy="91.4" r=".5"/>
<circle cx="94" cy="104.1" r=".5"/>
<circle cx="94" cy="101.6" r=".5"/>
<circle cx="127" cy="114.3" r=".5"/>
<circle cx="157.5" cy="121.9" r=".5"/>
<circle cx="165.1" cy="121.9" r=".5"/>
<circle cx="94" cy="119.4" r=".5"/>
<circle cx="94" cy="116.8" r=".5"/>
<circle cx="94" cy="124.5" r=".5"/>
<circle cx="94" cy="121.9" r=".5"/>
<circle cx="94" cy="127" r=".5"/>
<circle cx="165.1" cy="104.1" r=".5"/>
<circle cx="48.3" cy="124.5" r=".5"/>
<circle cx="28" cy="144.8" r=".5"/>
<circle cx="35.6" cy="144.8" r=".5"/>
<circle cx="43.2" cy="144.8" r=".5"/>
<circle cx="58.5" cy="91.4" r=".5"/>
<circle cx="53.4" cy="104.1" r=".5"/>
<circle cx="38.1" cy="104.1" r=".5"/>
<circle cx="190.5" cy="91.4" r=".5"/>
<circle cx="221" cy="91.4" r=".5"/>
<circle cx="132.1" cy="104.1" r=".5"/>
<circle cx="157.5" cy="104.1" r=".5"/>
<circle cx="149.9" cy="104.1" r=".5"/>
<circle cx="127" cy="104.1" r=".5"/>
<circle cx="198.2" cy="121.9" r=".5"/>
<circle cx="177.8" cy="121.9" r=".5"/>
<circle cx="200.7" cy="35.6" r=".5"/>
<circle cx="261.7" cy="43.2" r=".5"/>
<circle cx="200.7" cy="27.9" r=".5"/>
<circle cx="266.7" cy="30.5" r=".5"/>
<circle cx="261.7" cy="30.5" r=".5"/>
<circle cx="83.9" cy="48.3" r=".5"/>
<circle cx="88.9" cy="27.9" r=".5"/>
<circle cx="122" cy="104.1" r=".5"/>
</g>
<g font-size="5.1">
<text x="10.2" y="22.1">DCIN 5V~9V</text>
<text x="208.3" y="128.8">Vout voltage select:</text>
<text x="208.3" y="134.6">connect JP7 Vout=1.1V;</text>
<text x="58.5" y="141.5">Vout=(1+R1/R2)Vref,Vref=0.6V</text>
<text x="149.2" y="138.7" transform="rotate(-90 149.2 138.7)">1.1V</text>
<text x="169.5" y="141.2" transform="rotate(-90 169.5 141.2)">1.0V</text>
<text x="189.8" y="141.2" transform="rotate(-90 189.8 141.2)">0.9V</text>
<text x="208.3" y="140.4">connect JP8 Vout=1.0V;</text>
<text x="58.5" y="147.3">R1 connect vout and Vsense</text>
<text x="208.3" y="146.2">connect JP11 Vout=0.9V</text>
</g>
<g font-size="2.3">
<text x="58" y="21.9">5VIN</text>
<text x="80.8" y="21.9">5VIN</text>
<text x="197.7" y="21.9">5VIN</text>
<text x="96.1" y="27.4">1</text>
<text x="128.8" y="30">5</text>
<text x="145.3" y="27">VCC33</text>
<text x="220.5" y="27.4">1</text>
<text x="253.3" y="30">5</text>
<text x="60.5" y="31.3" transform="rotate(-90 60.5 31.3)">1</text>
<text x="96.1" y="35.1">3</text>
<text x="170.2" y="31">OVDD33</text>
<text x="220.5" y="35.1">3</text>
<text x="276.9" y="31">DVDD_PLL</text>
<text x="60.5" y="46.5" transform="rotate(-90 60.5 46.5)">1</text>
<text x="60.5" y="46.3" transform="rotate(-90 60.5 46.3)">2</text>
<text x="113.8" y="43.7" transform="rotate(-90 113.8 43.7)">2</text>
<text x="238.3" y="43.7" transform="rotate(-90 238.3 43.7)">2</text>
<text x="49.8" y="50.3">DGND</text>
<text x="197.2" y="52.9">DGND</text>
<text x="258.1" y="50.3">DGND</text>
<text x="60.5" y="59" transform="rotate(-90 60.5 59)">2</text>
<text x="80.3" y="58">DGND</text>
<text x="146.4" y="58">DGND</text>
<text x="235.3" y="58">DGND</text>
<text x="57.5" y="65.6">DGND</text>
<text x="247.7" y="62.5">VCC33</text>
<text x="195.1" y="75.7">1</text>
<text x="215.2" y="75.7">8</text>
<text x="195.1" y="78.2">2</text>
<text x="195.1" y="80.8">3</text>
<text x="195.1" y="83.3">4</text>
<text x="215.2" y="78.2">7</text>
<text x="215.2" y="83.3">5</text>
<text x="215.2" y="80.8">6</text>
<text x="228.7" y="79.3">VCC33</text>
<text x="235.8" y="80.8">1</text>
<text x="248" y="78.3">DGND</text>
<text x="27.5" y="87.9">5VIN</text>
<text x="241.4" y="85.7">Idvdd=Vtp11 *8.1(A)</text>
<text x="63.1" y="90.9">4</text>
<text x="63.1" y="93.5">5</text>
<text x="88.2" y="93.5">13</text>
<text x="235.8" y="90.9">1</text>
<text x="63.1" y="96">6</text>
<text x="88.2" y="101.1">12</text>
<text x="187" y="98.6">DGND</text>
<text x="88.2" y="103.6">11</text>
<text x="181.2" y="104.9">DVDD</text>
<text x="27" y="111.3">DGND DGND</text>
<text x="61.8" y="111.3">14</text>
<text x="88.2" y="108.7">7</text>
<text x="88.2" y="113.8">2</text>
<text x="63.1" y="118.9">9</text>
<text x="88.2" y="116.3">3</text>
<text x="88.2" y="118.9">15</text>
<text x="63.1" y="121.4">1</text>
<text x="63.1" y="124">8</text>
<text x="88.2" y="124">17</text>
<text x="88.2" y="121.4">18</text>
<text x="123.5" y="121.5">DGND</text>
<text x="88.2" y="126.5">16</text>
<text x="90.5" y="134.2">DGND</text>
<text x="24.4" y="151.9">DGND</text>
<text x="156.5" y="154.5">DGND</text>
<text x="174.3" y="154.5">DGND</text>
<text x="194.6" y="154.5">DGND</text>
<text x="118.9" y="183.4" transform="rotate(-90 118.9 183.4)">1</text>
<text x="124" y="183.4" transform="rotate(-90 124 183.4)">1</text>
<text x="129.1" y="183.4" transform="rotate(-90 129.1 183.4)">1</text>
<text x="134.2" y="183.4" transform="rotate(-90 134.2 183.4)">1</text>
<text x="154.5" y="180.9" transform="rotate(-90 154.5 180.9)">1</text>
<text x="159.6" y="180.9" transform="rotate(-90 159.6 180.9)">1</text>
<text x="164.6" y="180.9" transform="rotate(-90 164.6 180.9)">1</text>
<text x="169.7" y="180.9" transform="rotate(-90 169.7 180.9)">1</text>
<text x="119.4" y="187.3">板子固定孔</text>
<text x="151.4" y="190">DGND</text>
<text x="195.1" y="190.5">Title</text>
<text x="205.3" y="193.1">&lt;Title&gt;</text>
<text x="195.1" y="198.2">Size</text>
<text x="197.7" y="200.7">A4</text>
<text x="205.3" y="198.2">Document Number</text>
<text x="205.3" y="200.7">&lt;Doc&gt;</text>
<text x="278.9" y="198.2">Rev</text>
<text x="281.5" y="200.7">&lt;RevCode&gt;</text>
<text x="195.1" y="205.8">Date:</text>
<text x="208.3" y="205.8">Tuesday, November 26, 2013</text>
<text x="245.9" y="205.8">Sheet</text>
<text x="258.6" y="205.8">4</text>
<text x="266.3" y="205.8">of</text>
<text x="273.9" y="205.8">4</text>
</g>
<g font-size="2.3" fill="#000080">
<text x="101.7" y="22.4">U3</text>
<text x="106.7" y="22.4">XC6204B33</text>
<text x="155" y="22.4">I_3.3V</text>
<text x="226.1" y="22.4">U7</text>
<text x="231.2" y="22.4">XC6205B10</text>
<text x="264.2" y="20.4">JP13</text>
<text x="10.2" y="24.2">J5</text>
<text x="25.5" y="27.5">D4</text>
<text x="35.6" y="27.5">MBRS330T3/NC</text>
<text x="38.2" y="35.1">C39</text>
<text x="45.8" y="35.1">C40</text>
<text x="53.4" y="35.1">C41</text>
<text x="64.8" y="35.1">D5</text>
<text x="157.5" y="32.6">JP6</text>
<text x="256.6" y="35.1">C61</text>
<text x="270.6" y="35.1">C62</text>
<text x="10.2" y="40.2">EX_POWER</text>
<text x="33.1" y="40.2">47uF/25V0.1uF</text>
<text x="50.9" y="40.2">10uF/NC</text>
<text x="66.1" y="39.2">LED</text>
<text x="83.9" y="37.6">C42</text>
<text x="137.2" y="37.6">C43</text>
<text x="152.5" y="37.6">C44</text>
<text x="195.6" y="40.2">C63</text>
<text x="256.6" y="40.2">0.1uF</text>
<text x="271.8" y="39.2">4.7uF</text>
<text x="83.9" y="42.7">1uF</text>
<text x="134.7" y="42.7">0.1uF</text>
<text x="152.5" y="45.3">10uF</text>
<text x="195.6" y="45.3">1uF</text>
<text x="63.6" y="50.3">R20</text>
<text x="63.6" y="55.4">2.2K</text>
<text x="198.2" y="65.6">R29</text>
<text x="208.3" y="65.6">4.22K/1%</text>
<text x="246.4" y="68.1">C56</text>
<text x="200" y="72.2">U5</text>
<text x="238.6" y="77">TP11</text>
<text x="243.9" y="73.2">0.1uF</text>
<text x="67.9" y="87.4">U4</text>
<text x="200.2" y="89.5">INA333/MSOP8</text>
<text x="30.5" y="93.5">C46</text>
<text x="38.2" y="91">C47</text>
<text x="53.4" y="93.5">R21</text>
<text x="20.4" y="98.6">10uF/16V/X5R</text>
<text x="38.2" y="98.6">0.1uF/16V</text>
<text x="94" y="96.1">C45</text>
<text x="94" y="101.1">0.1uF</text>
<text x="134.7" y="101.1">R30 0.005R/1%</text>
<text x="238.8" y="96.1">TP12</text>
<text x="35.6" y="106.2">R22</text>
<text x="48.3" y="106.2">30K/NC</text>
<text x="53.4" y="103.7">20K/NC10</text>
<text x="99.1" y="103.7">L1</text>
<text x="99.1" y="106.2">PCS125-3R3M-RC</text>
<text x="157.5" y="106.2">R23</text>
<text x="165.2" y="106.2">C50</text>
<text x="116.9" y="111.3">C49</text>
<text x="116.9" y="113.8">47uF</text>
<text x="127.1" y="111.3">C48</text>
<text x="127.1" y="113.8">47uF/NC</text>
<text x="134.7" y="108.8">C57</text>
<text x="134.7" y="111.3">22uF</text>
<text x="157.5" y="113.8">10K/1%470pF</text>
<text x="28" y="124">C51</text>
<text x="35.6" y="124">R24</text>
<text x="149.9" y="125.3">JP7</text>
<text x="170.2" y="125.3">JP8</text>
<text x="190.6" y="125.3">JP11</text>
<text x="22.9" y="129.1">0.022uF</text>
<text x="43.2" y="126.5">C52 R25</text>
<text x="35.6" y="134.2">100K</text>
<text x="43.2" y="134.2">39pF</text>
<text x="48.3" y="136.7">4.64K</text>
<text x="68.1" y="132.6">TPS54821</text>
<text x="48.3" y="139.2">C53</text>
<text x="155" y="139.2">R31</text>
<text x="177.9" y="139.2">R26</text>
<text x="198.2" y="139.2">R34</text>
<text x="48.3" y="144.3">3900pF</text>
<text x="149.9" y="149.4">12K/1%</text>
<text x="177.9" y="149.4">15K/1%</text>
<text x="198.2" y="149.4">30K/1%</text>
<text x="152.5" y="171.7">TP7 TP8 TP9 TP10</text>
<text x="116.9" y="174.3">TP3 TP4 TP5 TP6</text>
</g>
<g font-size="2.3" fill="#004080">
<text x="15.3" y="29">3</text>
<text x="100.4" y="29">VIN</text>
<text x="158.6" y="26.7" transform="rotate(-90 158.6 26.7)">1</text>
<text x="161.1" y="26.7" transform="rotate(-90 161.1 26.7)">2</text>
<text x="224.9" y="29">VIN</text>
<text x="267.8" y="26.7" transform="rotate(-90 267.8 26.7)">2</text>
<text x="270.4" y="26.7" transform="rotate(-90 270.4 26.7)">1</text>
<text x="15.3" y="34.1">1</text>
<text x="15.3" y="31.5">2</text>
<text x="119.4" y="31.5">VOUT</text>
<text x="243.9" y="31.5">VOUT</text>
<text x="100.4" y="36.6">CE</text>
<text x="115.4" y="39.4" transform="rotate(-90 115.4 39.4)">VSS</text>
<text x="224.9" y="36.6">CE</text>
<text x="239.9" y="39.4" transform="rotate(-90 239.9 39.4)">VSS</text>
<text x="199.5" y="77.3">RG</text>
<text x="208.7" y="77.3">RG</text>
<text x="199.5" y="79.8">VIN-</text>
<text x="199.5" y="82.3">VIN+ VOUT</text>
<text x="209.3" y="79.8">V+</text>
<text x="199.5" y="84.9">V-</text>
<text x="207.6" y="84.9">REF</text>
<text x="67.4" y="92.5">PVIN</text>
<text x="67.4" y="95">PVIN</text>
<text x="78.7" y="95">BOOT</text>
<text x="67.4" y="97.6">VIN</text>
<text x="67.4" y="105.2">EN</text>
<text x="82" y="105.2">PH</text>
<text x="82" y="102.7">PH</text>
<text x="67.4" y="112.8">PWRGD</text>
<text x="75.9" y="110.3">VSENSE</text>
<text x="80.1" y="115.4">GND</text>
<text x="80.1" y="117.9">GND</text>
<text x="67.4" y="123">RT/CLK</text>
<text x="67.4" y="125.5">COMP</text>
<text x="67.4" y="120.4">SS/TR</text>
<text x="80.1" y="120.4">GND</text>
<text x="80.1" y="125.5">GND</text>
<text x="80.1" y="123">GND</text>
<text x="80.1" y="128.1">GND</text>
<text x="152.5" y="130.6">2</text>
<text x="172.8" y="130.6">2</text>
<text x="193.1" y="130.6">2</text>
<text x="152.5" y="133.1">1</text>
<text x="172.8" y="133.1">1</text>
<text x="193.1" y="133.1">1</text>
</g>
<g font-size="2.3" fill="#00f">
<text x="267.5" y="35.4">+</text>
<text x="150.7" y="40.4">+</text>
</g>
<g font-size="1.8">
<text x="31.8" y="1.9">5</text>
<text x="90.1" y="1.9">4</text>
<text x="148.5" y="1.9">3</text>
<text x="206.9" y="1.9">2</text>
<text x="265.2" y="1.9">1</text>
<text x=".7" y="29.8">D</text>
<text x="295.1" y="29.8">D</text>
<text x=".7" y="81">C</text>
<text x="295.1" y="81">C</text>
<text x=".7" y="132.1">B</text>
<text x="295.1" y="132.1">B</text>
<text x=".7" y="183.3">A</text>
<text x="295.1" y="183.3">A</text>
<text x="31.8" y="209.2">5</text>
<text x="90.1" y="209.2">4</text>
<text x="148.5" y="209.2">3</text>
<text x="206.9" y="209.2">2</text>
<text x="265.2" y="209.2">1</text>
</g>
<text font-size=".8" fill="#00f" x="35.6" y="38.7">1206</text>
</svg>
